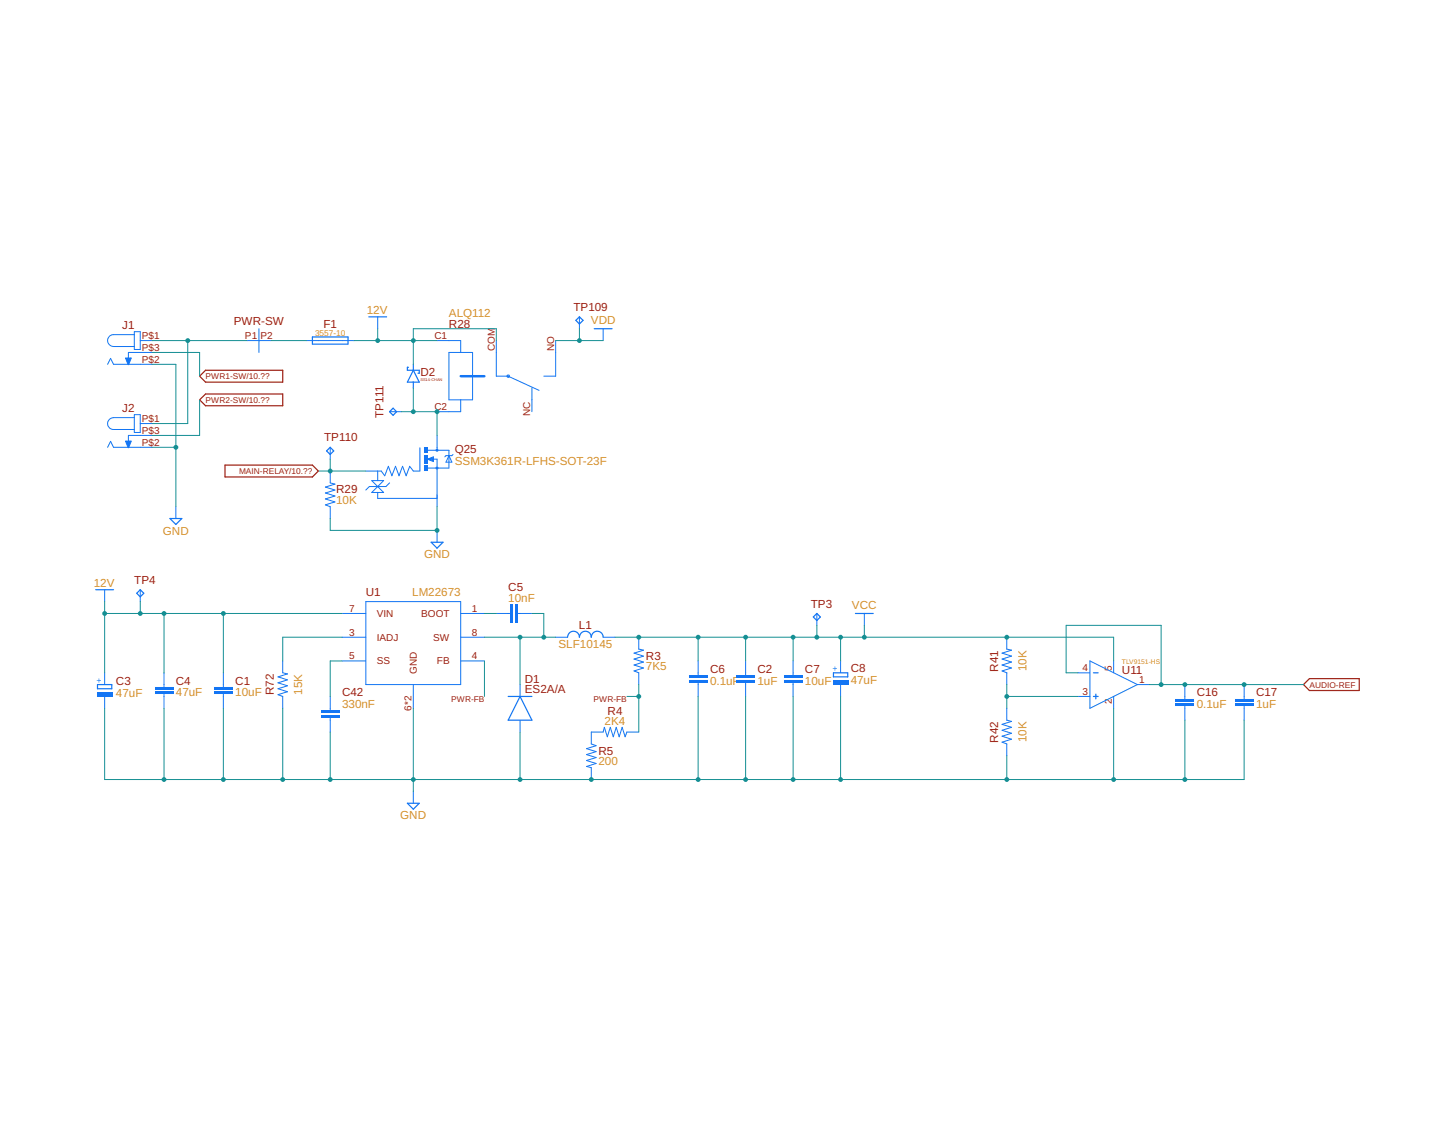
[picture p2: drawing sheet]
<svg xmlns="http://www.w3.org/2000/svg" width="279mm" height="216mm" viewBox="0 0 279 216" stroke-linecap="round" stroke-linejoin="round" font-family="sans-serif">
<path d="M38.4 77l1.2-1.1h14.8v2.2h-14.8zM39.6 71.3h14.8v2.3h-14.8l-1.2-1.1zM43.3 89.6h16.9l1.1 1.1-1.1 1.2h-16.9zM251 131.8l1.1-1.1h9.6v2.3h-9.6z" fill="none" stroke="#9c1f14" stroke-width=".23"/>
<g fill="none" stroke="#1375f4" stroke-width=".19">
<path d="M20.7 70.2l.6-1.2 .6 1.2h7.4M25.9 64.5h-4a1.14 1.14 0 0 0-1.2 1.1 1.14 1.14 0 0 0 1.2 1.1h4M25.9 63.9h1.1v3.4h-1.1zM25.9 79.9h1.1v3.4h-1.1zM27 65.6h2.3M29.3 67.9h-4.6v2.3M72.7 61v2.3M20.7 86.1l.6-1.1 .6 1.1h7.4M25.9 80.4h-4a1.14 1.14 0 0 0-1.2 1.2 1.14 1.14 0 0 0 1.2 1.1h4M27 81.6h2.3M29.3 83.9h-4.6v2.2M33.9 97.6v2.3"/>
<path d="M20.2 113.6v2.3M79.6 152.4v2.3"/>
</g>
<g fill="#1375f4" stroke="#1375f4" stroke-width=".19">
<path d="M24.2 68.9h1.1l-.5 1.3z" fill-rule="evenodd"/>
<path d="M24.2 84.9h1.1l-.5 1.3z" fill-rule="evenodd"/>
</g>
<path d="M71 61h3.4M32.7 99.9h2.3l-1.1 1.1zM18.4 113.6h3.5M78.4 154.7h2.3l-1.1 1.2z" fill="none" stroke="#1375f4" stroke-width=".23"/>
<g fill="#1375f4">
<path d="M41.2 133.2h3.6v.5h-3.6z" fill-rule="evenodd"/>
<path d="M41.2 132.3h3.6v.5h-3.6z" fill-rule="evenodd"/>
</g>
<g fill="#1375f4">
<path d="M41.2 133.2h3.6v.5h-3.6zM41.2 133.2v.5h3.6v-.5z"/>
<path d="M41.2 132.3h3.6v.5h-3.6zM41.2 132.3v.5h3.6v-.5z"/>
</g>
<path d="M43 129.6v2.7M43 133.7v2.7" fill="none" stroke="#1375f4" stroke-width=".19"/>
<g fill="#1375f4">
<path d="M141.8 130.9h3.6v.5h-3.6z" fill-rule="evenodd"/>
<path d="M141.8 130h3.6v.5h-3.6z" fill-rule="evenodd"/>
</g>
<g fill="#1375f4">
<path d="M141.8 130.9h3.6v.5h-3.6zM141.8 130.9v.5h3.6v-.5z"/>
<path d="M141.8 130h3.6v.5h-3.6zM141.8 130v.5h3.6v-.5z"/>
</g>
<path d="M143.6 127.3v2.7M143.6 131.4v2.7" fill="none" stroke="#1375f4" stroke-width=".19"/>
<path d="M18.8 131.8h2.7v.9h-2.7z" fill="none" stroke="#1375f4" stroke-width=".23"/>
<path d="M18.7 133.3h2.9v.9h-2.9z" fill-rule="evenodd" fill="#1375f4"/>
<path d="M18.7 133.3h2.9v.9h-2.9zM18.7 133.3v.9h2.9v-.9z" fill="#1375f4"/>
<path d="M20.2 129.6v2.2M20.2 134.1v2.3" fill="none" stroke="#1375f4" stroke-width=".19"/>
<g fill="#1375f4">
<path d="M29.8 133.2h3.6v.5h-3.6z" fill-rule="evenodd"/>
<path d="M29.8 132.3h3.6v.5h-3.6z" fill-rule="evenodd"/>
</g>
<g fill="#1375f4">
<path d="M29.8 133.2h3.6v.5h-3.6zM29.8 133.2v.5h3.6v-.5z"/>
<path d="M29.8 132.3h3.6v.5h-3.6zM29.8 132.3v.5h3.6v-.5z"/>
</g>
<path d="M65.9 118.2h4.5M70.4 115.9h18.3v15.9h-18.3zM88.7 118.2h4.6M31.6 129.6v2.7M31.6 133.7v2.7M65.9 122.7h4.5M65.9 127.3h4.5M79.6 131.8v4.6M88.7 122.7h4.6M88.7 127.3h4.6" fill="none" stroke="#1375f4" stroke-width=".19"/>
<g fill="#1375f4">
<path d="M99.2 116.3h.5v3.7h-.5z" fill-rule="evenodd"/>
<path d="M98.3 116.3h.5v3.7h-.5z" fill-rule="evenodd"/>
</g>
<g fill="#1375f4">
<path d="M99.2 116.3h.5v3.7h-.5zM99.2 116.3v3.7h.5v-3.7z"/>
<path d="M98.3 116.3h.5v3.7h-.5zM98.3 116.3v3.7h.5v-3.7z"/>
</g>
<path d="M95.6 118.2h2.7M99.7 118.2h2.7M100.1 131.8v2.3M100.1 138.7v2.3M107 122.7h2.3M116.1 122.7h2.3" fill="none" stroke="#1375f4" stroke-width=".19"/>
<path d="M97.9 134.1h4.5M100.1 134.1l2.3 4.6h-4.5zM109.3 122.7a1.14 1.14 0 0 1 1.1-1.1 1.14 1.14 0 0 1 1.2 1.1 1.14 1.14 0 0 1 1.1-1.1 1.14 1.14 0 0 1 1.2 1.1 1.14 1.14 0 0 1 1.1-1.1 1.14 1.14 0 0 1 1.1 1.1" fill="none" stroke="#1375f4" stroke-width=".23"/>
<g fill="#1375f4">
<path d="M132.6 130.9h3.6v.5h-3.6z" fill-rule="evenodd"/>
<path d="M132.6 130h3.6v.5h-3.6z" fill-rule="evenodd"/>
</g>
<g fill="#1375f4">
<path d="M132.6 130.9h3.6l.1 .5h-3.7zM132.6 130.9v.5h3.6v-.5z"/>
<path d="M132.6 130h3.6l.1 .5h-3.7zM132.6 130v.5h3.6v-.5z"/>
</g>
<path d="M134.4 127.3v2.7M134.4 131.4v2.7" fill="none" stroke="#1375f4" stroke-width=".19"/>
<g fill="#1375f4">
<path d="M150.9 130.9h3.6v.5h-3.6z" fill-rule="evenodd"/>
<path d="M150.9 130h3.6v.5h-3.6z" fill-rule="evenodd"/>
</g>
<g fill="#1375f4">
<path d="M150.9 130.9h3.6v.5h-3.6zM150.9 130.9v.5h3.6v-.5z"/>
<path d="M150.9 130h3.6v.5h-3.6zM150.9 130v.5h3.6v-.5z"/>
</g>
<path d="M152.7 127.3v2.7M152.7 131.4v2.7" fill="none" stroke="#1375f4" stroke-width=".19"/>
<path d="M160.5 129.6h2.7v.8h-2.7z" fill="none" stroke="#1375f4" stroke-width=".23"/>
<path d="M160.4 131.1h2.9v.8h-2.9z" fill-rule="evenodd" fill="#1375f4"/>
<path d="M160.4 131.1h2.9v.8h-2.9zM160.4 131.1v.8h2.9v-.8z" fill="#1375f4"/>
<path d="M59 65.6h9.2M82.3 88.4l1.2-.4v.9zM82.3 86.7h4.1v3.4h-4.1M83.4 88.4h.8v1.7M84.2 86.1v.6M86.4 87.8l.6 1.2h-1.1zM87.2 87.5l-.2 .3h-1.1l-.3 .2M123 122.7v2.3l.9 .2-1.8 .6 1.8 .6-1.8 .5 1.8 .6-1.8 .6 1.8 .6-1.8 .5 .9 .4v2.2M161.9 127.3v2.3M161.9 131.8v2.3M123 141h-2.3l-.3 .9-.6-1.8-.6 1.8-.5-1.8-.6 1.8-.6-1.8-.6 1.8-.5-1.8-.3 .9h-2.2v2.3l.9 .3-1.9 .6 1.9 .6-1.9 .5 1.9 .6-1.9 .6 1.9 .5-1.9 .6 1 .2v2.3" fill="none" stroke="#1375f4" stroke-width=".19"/>
<path d="M60.2 64.9h6.8v1.4h-6.8z" fill="none" stroke="#1375f4" stroke-width=".23"/>
<path d="M83.4 88.2l-.9 .2 .9 .3v-.3h-.3" fill="none" stroke="#1375f4" stroke-width=".28"/>
<g fill="#1375f4">
<path d="M81.6 89.6h.7v1.1h-.7z" fill-rule="evenodd"/>
<path d="M81.6 86.1h.7v1.2h-.7z" fill-rule="evenodd"/>
<path d="M81.6 87.6h.7v1.6h-.7z" fill-rule="evenodd"/>
<circle cx="84.1" cy="90.1" r=".3"/>
<circle cx="84.1" cy="86.7" r=".3"/>
</g>
<g fill="#1375f4">
<path d="M83.8 90.2a.3 .3 0 0 1 .6 0 .3 .3 0 0 1-.6 0zM83.8 90.2a.3 .3 0 0 0 .6 0 .3 .3 0 0 0-.6 0z"/>
<path d="M83.8 86.7a.3 .3 0 0 1 .6 0 .3 .3 0 0 1-.6 0zM83.8 86.7a.3 .3 0 0 0 .6 0 .3 .3 0 0 0-.6 0z"/>
<path d="M81.6 89.6h.7v1.1h-.7zM81.6 89.6v1.1h.7v-1.1z"/>
<path d="M81.6 86.1h.7v1.2h-.7zM81.6 86.1v1.2h.7v-1.2z"/>
<path d="M81.6 87.6h.7v1.6h-.7zM81.6 87.6v1.6h.7v-1.6z"/>
</g>
<g fill="none" stroke="#1375f4" stroke-width=".19">
<path d="M84.2 65.6h4.5v2.3M86.4 67.9h4.6v9.1h-4.6zM88.7 77v2.3h-4.5M95.6 65.6v6.9h2.3l5.9 2.7M102.4 74.7v4.6M107 65.6v6.9h-2.3M70.4 90.7h3l.7 .9 .7-1.8 .7 1.8 .7-1.8 .6 1.8 .7-1.8 .7 1.8 .7-1.8 .7 .9h1.1M71.6 92.6l2.3 2.2h-2.3l2.3-2.2zM72.7 90.7v1.9M72.7 94.8v1.2h11.5M75 93l-.7 .7h-3.2l-.7 .7M84.2 83.9v2.2"/>
<path d="M84.2 90.1v7.5"/>
</g>
<path d="M80.9 86.3v4.4" fill="none" stroke="#1375f4" stroke-width=".23"/>
<path d="M97.6 72.3a.34 .34 0 0 1 .5-.1 .34 .34 0 0 1 0 .5 .34 .34 0 0 1-.5-.1l-.1-.1 .5-.1-.1 .2-.4-.1z" fill-rule="evenodd" fill="#1375f4"/>
<path d="M97.6 72.3l.1-.2 .4 .1 .1 .1-.1 .4-.2 .1-.3-.2-.1-.1 .5-.1-.1 .2-.4-.1zM97.6 72.3l-.1 .2h.5l-.1-.2-.4 .2 .1 .1 .3 .2 .2-.1 .1-.2-.1-.3-.4-.1z" fill="#1375f4"/>
<path d="M88.7 72.5h4.6" fill="none" stroke="#1375f4" stroke-width=".47"/>
<g fill="none" stroke="#1375f4" stroke-width=".19">
<path d="M47.6 65.6h4.6M49.9 63.3v4.6M75 79.3h2.3M111.6 61v2.3M116.1 63.3v2.3M63.6 90.7v2.3l.9 .2-1.8 .6 1.8 .6-1.8 .6 1.8 .5-1.8 .6 1.8 .6-1.8 .5 .9 .4v2.3M63.6 86.1v2.3M27 113.6v2.3M84.2 102.2v2.2M157.3 118.2v2.2M166.4 118.2v2.2M193.9 122.7v2.3l.9 .2-1.8 .6 1.8 .6-1.8 .5 1.8 .6-1.8 .6 1.8 .6-1.8 .5 .9 .4v2.2"/>
<path d="M193.9 136.4v2.3l.9 .2-1.8 .6 1.8 .6-1.8 .6 1.8 .5-1.8 .6 1.8 .6-1.8 .5 .9 .4v2.3M207.6 129.6h2.3M207.6 134.1h2.3M209.9 127.3l9.1 4.5-9.1 4.6zM214.4 127.3v2.3M214.4 134.1v2.3M219 131.8h2.3"/>
</g>
<g fill="none" stroke="#1375f4" stroke-width=".23">
<path d="M75.7 78.6l.7 .7-.7 .7-.7-.7zM78.7 70.7h-.3v.6h2.3v.6h-.2M79.6 71.3l1.1 2.3h-2.3zM79.6 70.2v1.1M79.6 73.6v1.1M110.9 61.7l.7-.7 .7 .7-.7 .7zM114.4 63.3h3.5M62.9 86.8l.7-.7 .7 .7-.7 .7zM26.3 114.3l.7-.7 .7 .7-.7 .7zM83 104.4h2.3l-1.1 1.2zM156.6 118.8l.7-.6 .7 .6-.7 .7zM164.7 118.2h3.4"/>
<path d="M210.5 129.6h1M210.5 134.1h1M211 133.7v.9"/>
</g>
<g fill="#1375f4">
<path d="M226.3 135.5h3.7v.5h-3.7z" fill-rule="evenodd"/>
<path d="M226.3 134.6h3.7v.5h-3.7z" fill-rule="evenodd"/>
</g>
<g fill="#1375f4">
<path d="M226.3 135.5h3.7v.5h-3.7zM226.3 135.5v.5h3.7v-.5z"/>
<path d="M226.3 134.6h3.7v.5h-3.7zM226.3 134.6v.5h3.7v-.5z"/>
</g>
<path d="M228.2 131.8v2.8M228.2 136v2.7" fill="none" stroke="#1375f4" stroke-width=".19"/>
<g fill="#1375f4">
<path d="M237.7 135.5h3.7v.5h-3.7z" fill-rule="evenodd"/>
<path d="M237.7 134.6h3.7v.5h-3.7z" fill-rule="evenodd"/>
</g>
<g fill="#1375f4">
<path d="M237.7 135.5h3.7v.5h-3.7zM237.7 135.5v.5h3.7v-.5z"/>
<path d="M237.7 134.6h3.7v.5h-3.7zM237.7 134.6v.5h3.7v-.5z"/>
</g>
<path d="M54.4 127.3v2.3l1 .2-1.9 .6 1.9 .5-1.9 .6 1.9 .6-1.9 .6 1.9 .5-1.9 .6 .9 .3v2.3M239.6 131.8v2.8M239.6 136v2.7" fill="none" stroke="#1375f4" stroke-width=".19"/>
<g fill="#1375f4">
<path d="M61.8 137.8h3.6v.5h-3.6z" fill-rule="evenodd"/>
<path d="M61.8 136.9h3.6v.5h-3.6z" fill-rule="evenodd"/>
</g>
<g fill="#1375f4">
<path d="M61.8 137.8h3.6v.5h-3.6zM61.8 137.8v.5h3.6v-.5z"/>
<path d="M61.8 136.9h3.6v.5h-3.6zM61.8 136.9v.5h3.6v-.5z"/>
</g>
<path d="M63.6 134.1v2.8M63.6 138.3v2.7" fill="none" stroke="#1375f4" stroke-width=".19"/>
<path d="M29.3 70.2h4.6v27.4M29.3 86.1h4.6" fill="none" stroke="#158f93" stroke-width=".19"/>
<circle cx="33.9" cy="86.1" r=".47" fill="#158f93"/>
<path d="M33.4 86.1a.47 .47 0 0 1 .9 0 .47 .47 0 0 1-.9 0zM33.4 86.1a.46 .46 0 0 0 .9 0 .46 .46 0 0 0-.9 0z" fill="#158f93"/>
<g fill="none" stroke="#158f93" stroke-width=".19">
<path d="M20.2 136.4v13.7h219.4v-11.4M31.6 136.4v13.7M43 136.4v13.7M54.4 136.4v13.7M79.6 136.4v16M134.4 134.1v16M143.6 134.1v16M152.7 134.1v16M161.9 134.1v16M214.4 136.4v13.7M228.2 138.7v11.4M63.6 141v9.1"/>
<path d="M100.1 141v9.1M193.9 145.6v4.5"/>
</g>
<g fill="#158f93">
<circle cx="79.6" cy="150.1" r=".47"/>
<circle cx="63.6" cy="150.1" r=".47"/>
<circle cx="54.4" cy="150.1" r=".47"/>
<circle cx="43" cy="150.1" r=".47"/>
<circle cx="31.6" cy="150.1" r=".47"/>
<circle cx="134.4" cy="150.1" r=".47"/>
<circle cx="152.7" cy="150.1" r=".47"/>
<circle cx="161.9" cy="150.1" r=".47"/>
<circle cx="143.6" cy="150.1" r=".47"/>
<circle cx="113.9" cy="150.1" r=".47"/>
<circle cx="100.1" cy="150.1" r=".47"/>
<circle cx="193.9" cy="150.1" r=".47"/>
<circle cx="214.4" cy="150.1" r=".47"/>
<circle cx="228.2" cy="150.1" r=".47"/>
</g>
<g fill="#158f93">
<path d="M79.1 150.1a.5 .5 0 0 1 1 0 .5 .5 0 0 1-1 0zM79.1 150.1a.5 .5 0 0 0 1 0 .5 .5 0 0 0-1 0z"/>
<path d="M63.1 150.1a.5 .5 0 0 1 1 0 .5 .5 0 0 1-1 0zM63.1 150.1a.46 .46 0 0 0 .9 0 .46 .46 0 0 0-.9 0z"/>
<path d="M54 150.1a.47 .47 0 0 1 .9 0 .47 .47 0 0 1-.9 0zM54 150.1a.46 .46 0 0 0 .9 0 .46 .46 0 0 0-.9 0z"/>
<path d="M42.5 150.1a.5 .5 0 0 1 1 0 .5 .5 0 0 1-1 0zM42.5 150.1a.5 .5 0 0 0 1 0 .5 .5 0 0 0-1 0z"/>
<path d="M31.1 150.1a.47 .47 0 0 1 .9 0 .47 .47 0 0 1-.9 0zM31.1 150.1a.46 .46 0 0 0 .9 0 .46 .46 0 0 0-.9 0z"/>
<path d="M134 150.1a.47 .47 0 0 1 .9 0 .47 .47 0 0 1-.9 0zM134 150.1a.46 .46 0 0 0 .9 0 .46 .46 0 0 0-.9 0z"/>
<path d="M152.3 150.1a.47 .47 0 0 1 .9 0 .47 .47 0 0 1-.9 0zM152.3 150.1a.46 .46 0 0 0 .9 0 .46 .46 0 0 0-.9 0z"/>
<path d="M161.4 150.1a.47 .47 0 0 1 .9 0 .47 .47 0 0 1-.9 0zM161.4 150.1a.46 .46 0 0 0 .9 0 .46 .46 0 0 0-.9 0z"/>
<path d="M143.1 150.1a.47 .47 0 0 1 .9 0 .47 .47 0 0 1-.9 0zM143.1 150.1a.46 .46 0 0 0 .9 0 .46 .46 0 0 0-.9 0z"/>
<path d="M113.4 150.1a.47 .47 0 0 1 .9 0 .47 .47 0 0 1-.9 0zM113.4 150.1a.46 .46 0 0 0 .9 0 .46 .46 0 0 0-.9 0z"/>
<path d="M99.7 150.1a.47 .47 0 0 1 .9 0 .47 .47 0 0 1-.9 0zM99.7 150.1a.46 .46 0 0 0 .9 0 .46 .46 0 0 0-.9 0z"/>
<path d="M193.4 150.1a.47 .47 0 0 1 .9 0 .47 .47 0 0 1-.9 0zM193.4 150.1a.46 .46 0 0 0 .9 0 .46 .46 0 0 0-.9 0z"/>
<path d="M214 150.1a.47 .47 0 0 1 .9 0 .47 .47 0 0 1-.9 0zM214 150.1a.46 .46 0 0 0 .9 0 .46 .46 0 0 0-.9 0z"/>
<path d="M227.7 150.1a.47 .47 0 0 1 .9 0 .47 .47 0 0 1-.9 0zM227.7 150.1a.46 .46 0 0 0 .9 0 .46 .46 0 0 0-.9 0z"/>
</g>
<path d="M84.2 97.6v4.6h-20.6v-2.3" fill="none" stroke="#158f93" stroke-width=".19"/>
<circle cx="84.2" cy="102.2" r=".47" fill="#158f93"/>
<path d="M83.7 102.2a.47 .47 0 0 1 .9 0 .47 .47 0 0 1-.9 0zM83.7 102.2a.46 .46 0 0 0 .9 0 .46 .46 0 0 0-.9 0z" fill="#158f93"/>
<path d="M29.3 65.6h18.3M36.2 65.6v16h-6.9" fill="none" stroke="#158f93" stroke-width=".19"/>
<circle cx="36.2" cy="65.6" r=".47" fill="#158f93"/>
<path d="M35.7 65.6a.47 .47 0 0 1 .9 0 .47 .47 0 0 1-.9 0zM35.7 65.6a.46 .46 0 0 0 .9 0 .46 .46 0 0 0-.9 0z" fill="#158f93"/>
<path d="M68.2 65.6h16M72.7 63.3v2.3M95.6 65.6v-2.3h-16v6.9" fill="none" stroke="#158f93" stroke-width=".19"/>
<g fill="#158f93">
<circle cx="72.7" cy="65.6" r=".47"/>
<circle cx="79.6" cy="65.6" r=".47"/>
</g>
<g fill="#158f93">
<path d="M72.3 65.6a.47 .47 0 0 1 .9 0 .47 .47 0 0 1-.9 0zM72.3 65.6a.46 .46 0 0 0 .9 0 .46 .46 0 0 0-.9 0z"/>
<path d="M79.1 65.6a.5 .5 0 0 1 1 0 .5 .5 0 0 1-1 0zM79.1 65.6a.5 .5 0 0 0 1 0 .5 .5 0 0 0-1 0z"/>
</g>
<path d="M20.2 115.9v13.7M20.2 118.2h45.7M31.6 118.2v11.4M43 118.2v11.4" fill="none" stroke="#158f93" stroke-width=".19"/>
<g fill="#158f93">
<circle cx="20.2" cy="118.2" r=".47"/>
<circle cx="31.6" cy="118.2" r=".47"/>
<circle cx="43" cy="118.2" r=".47"/>
<circle cx="27" cy="118.2" r=".47"/>
</g>
<g fill="#158f93">
<path d="M19.7 118.2a.47 .47 0 0 1 .9 0 .47 .47 0 0 1-.9 0zM19.7 118.2a.46 .46 0 0 0 .9 0 .46 .46 0 0 0-.9 0z"/>
<path d="M31.1 118.2a.47 .47 0 0 1 .9 0 .47 .47 0 0 1-.9 0zM31.1 118.2a.46 .46 0 0 0 .9 0 .46 .46 0 0 0-.9 0z"/>
<path d="M42.5 118.2a.5 .5 0 0 1 1 0 .5 .5 0 0 1-1 0zM42.5 118.2a.5 .5 0 0 0 1 0 .5 .5 0 0 0-1 0z"/>
<path d="M26.5 118.2a.5 .5 0 0 1 1 0 .5 .5 0 0 1-1 0zM26.5 118.2a.5 .5 0 0 0 1 0 .5 .5 0 0 0-1 0z"/>
</g>
<path d="M27 115.9v2.3M102.4 118.2h2.3v4.5M93.3 122.7h13.7M100.1 122.7v9.1" fill="none" stroke="#158f93" stroke-width=".19"/>
<g fill="#158f93">
<circle cx="100.1" cy="122.7" r=".47"/>
<circle cx="104.7" cy="122.7" r=".47"/>
</g>
<g fill="#158f93">
<path d="M99.7 122.7a.47 .47 0 0 1 .9 0 .47 .47 0 0 1-.9 0zM99.7 122.7a.46 .46 0 0 0 .9 0 .46 .46 0 0 0-.9 0z"/>
<path d="M104.2 122.7a.5 .5 0 0 1 1 0 .5 .5 0 0 1-1 0zM104.2 122.7a.5 .5 0 0 0 1 0 .5 .5 0 0 0-1 0z"/>
</g>
<path d="M93.3 127.3v6.8M120.7 134.1h2.3M123 131.8v9.2" fill="none" stroke="#158f93" stroke-width=".19"/>
<circle cx="123" cy="134.1" r=".47" fill="#158f93"/>
<path d="M122.5 134.1a.5 .5 0 0 1 1 0 .5 .5 0 0 1-1 0zM122.5 134.1a.5 .5 0 0 0 1 0 .5 .5 0 0 0-1 0z" fill="#158f93"/>
<path d="M29.3 67.9h9.1v4.6M38.4 77v6.9h-9.1M79.6 74.7v4.6h4.6v4.6M93.3 118.2h2.3" fill="none" stroke="#158f93" stroke-width=".19"/>
<circle cx="84.2" cy="79.3" r=".47" fill="#158f93"/>
<path d="M83.7 79.3a.47 .47 0 0 1 .9 0 .47 .47 0 0 1-.9 0zM83.7 79.3a.46 .46 0 0 0 .9 0 .46 .46 0 0 0-.9 0z" fill="#158f93"/>
<path d="M77.3 79.3h2.3" fill="none" stroke="#158f93" stroke-width=".19"/>
<circle cx="79.6" cy="79.3" r=".47" fill="#158f93"/>
<path d="M79.1 79.3a.5 .5 0 0 1 1 0 .5 .5 0 0 1-1 0zM79.1 79.3a.5 .5 0 0 0 1 0 .5 .5 0 0 0-1 0z" fill="#158f93"/>
<path d="M52.2 65.6h6.8M107 65.6h9.1" fill="none" stroke="#158f93" stroke-width=".19"/>
<circle cx="111.6" cy="65.6" r=".47" fill="#158f93"/>
<path d="M111.1 65.6a.47 .47 0 0 1 .9 0 .47 .47 0 0 1-.9 0zM111.1 65.6a.46 .46 0 0 0 .9 0 .46 .46 0 0 0-.9 0z" fill="#158f93"/>
<path d="M111.6 63.3v2.3M134.4 122.7v4.6M143.6 122.7v4.6M152.7 122.7v4.6M157.3 120.4v2.3M161.9 122.7v4.6M166.4 120.4v2.3h-48" fill="none" stroke="#158f93" stroke-width=".19"/>
<g fill="#158f93">
<circle cx="123" cy="122.7" r=".47"/>
<circle cx="134.4" cy="122.7" r=".47"/>
<circle cx="143.6" cy="122.7" r=".47"/>
<circle cx="152.7" cy="122.7" r=".47"/>
<circle cx="157.3" cy="122.7" r=".47"/>
<circle cx="161.9" cy="122.7" r=".47"/>
</g>
<g fill="#158f93">
<path d="M122.5 122.7a.5 .5 0 0 1 1 0 .5 .5 0 0 1-1 0zM122.5 122.7a.5 .5 0 0 0 1 0 .5 .5 0 0 0-1 0z"/>
<path d="M134 122.7a.47 .47 0 0 1 .9 0 .47 .47 0 0 1-.9 0zM134 122.7a.46 .46 0 0 0 .9 0 .46 .46 0 0 0-.9 0z"/>
<path d="M143.1 122.7a.47 .47 0 0 1 .9 0 .47 .47 0 0 1-.9 0zM143.1 122.7a.46 .46 0 0 0 .9 0 .46 .46 0 0 0-.9 0z"/>
<path d="M152.3 122.7a.47 .47 0 0 1 .9 0 .47 .47 0 0 1-.9 0zM152.3 122.7a.46 .46 0 0 0 .9 0 .46 .46 0 0 0-.9 0z"/>
<path d="M156.8 122.7a.5 .5 0 0 1 1 0 .5 .5 0 0 1-1 0zM156.8 122.7a.5 .5 0 0 0 1 0 .5 .5 0 0 0-1 0z"/>
<path d="M161.4 122.7a.47 .47 0 0 1 .9 0 .47 .47 0 0 1-.9 0zM161.4 122.7a.46 .46 0 0 0 .9 0 .46 .46 0 0 0-.9 0z"/>
</g>
<path d="M166.4 122.7h27.5" fill="none" stroke="#158f93" stroke-width=".19"/>
<circle cx="166.4" cy="122.7" r=".47" fill="#158f93"/>
<path d="M166 122.7a.47 .47 0 0 1 .9 0 .47 .47 0 0 1-.9 0zM166 122.7a.46 .46 0 0 0 .9 0 .46 .46 0 0 0-.9 0z" fill="#158f93"/>
<path d="M193.9 122.7h20.5v4.6" fill="none" stroke="#158f93" stroke-width=".19"/>
<circle cx="193.9" cy="122.7" r=".47" fill="#158f93"/>
<path d="M193.4 122.7a.47 .47 0 0 1 .9 0 .47 .47 0 0 1-.9 0zM193.4 122.7a.46 .46 0 0 0 .9 0 .46 .46 0 0 0-.9 0z" fill="#158f93"/>
<path d="M61.3 90.7h9.1M63.6 88.4v2.3" fill="none" stroke="#158f93" stroke-width=".19"/>
<circle cx="63.6" cy="90.7" r=".47" fill="#158f93"/>
<path d="M63.1 90.7a.5 .5 0 0 1 1 0 .5 .5 0 0 1-1 0zM63.1 90.7a.46 .46 0 0 0 .9 0 .46 .46 0 0 0-.9 0z" fill="#158f93"/>
<path d="M193.9 131.8v4.6" fill="none" stroke="#158f93" stroke-width=".19"/>
<circle cx="193.9" cy="134.1" r=".47" fill="#158f93"/>
<path d="M193.4 134.1a.47 .47 0 0 1 .9 0 .47 .47 0 0 1-.9 0zM193.4 134.1a.46 .46 0 0 0 .9 0 .46 .46 0 0 0-.9 0z" fill="#158f93"/>
<path d="M193.9 134.1h13.7M207.6 129.6h-2.3v-9.2h18.3v11.4M221.3 131.8h29.7" fill="none" stroke="#158f93" stroke-width=".19"/>
<g fill="#158f93">
<circle cx="223.6" cy="131.8" r=".47"/>
<circle cx="228.2" cy="131.8" r=".47"/>
<circle cx="239.6" cy="131.8" r=".47"/>
</g>
<g fill="#158f93">
<path d="M223.1 131.8a.5 .5 0 0 1 1 0 .5 .5 0 0 1-1 0zM223.1 131.8a.46 .46 0 0 0 .9 0 .46 .46 0 0 0-.9 0z"/>
<path d="M227.7 131.8a.47 .47 0 0 1 .9 0 .47 .47 0 0 1-.9 0zM227.7 131.8a.46 .46 0 0 0 .9 0 .46 .46 0 0 0-.9 0z"/>
<path d="M239.1 131.8a.47 .47 0 0 1 .9 0 .47 .47 0 0 1-.9 0zM239.1 131.8a.46 .46 0 0 0 .9 0 .46 .46 0 0 0-.9 0z"/>
</g>
<path d="M65.9 122.7h-11.5v4.6M65.9 127.3h-2.3v6.8" fill="none" stroke="#158f93" stroke-width=".19"/>
<g font-size="2.2" fill="#9c1f14">
<text x="110.4" y="59.9">TP109</text>
<text x="23.5" y="63.3">J1</text>
<text x="45" y="62.6">PWR-SW</text>
<text x="62.3" y="63.1">F1</text>
<text x="86.4" y="63.1">R28</text>
<text x="80.9" y="72.4">D2</text>
<text x="23.5" y="79.3">J2</text>
<text x="73.9" y="80.4" transform="rotate(-90 73.9 80.4)">TP111</text>
<text x="62.4" y="85">TP110</text>
<text x="87.6" y="87.3">Q25</text>
<text x="64.7" y="95">R29</text>
<text x="25.9" y="112.4">TP4</text>
<text x="97.9" y="113.8">C5</text>
<text x="70.4" y="114.7">U1</text>
<text x="156.1" y="117">TP3</text>
<text x="111.5" y="121.1">L1</text>
<text x="22.3" y="131.9">C3</text>
<text x="33.9" y="131.9">C4</text>
<text x="45.3" y="131.9">C1</text>
<text x="101.1" y="131.5">D1</text>
<text x="124.4" y="127.1">R3</text>
<text x="136.7" y="129.6">C6</text>
<text x="145.9" y="129.6">C2</text>
<text x="155" y="129.6">C7</text>
<text x="163.8" y="129.4">C8</text>
<text x="192.2" y="129.3" transform="rotate(-90 192.2 129.3)">R41</text>
<text x="216" y="129.8">U11</text>
<text x="52.7" y="133.9" transform="rotate(-90 52.7 133.9)">R72</text>
<text x="65.9" y="134.1">C42</text>
<text x="101.1" y="133.5">ES2A/A</text>
<text x="117" y="137.8">R4</text>
<text x="230.4" y="134.1">C16</text>
<text x="241.9" y="134.1">C17</text>
<text x="192.2" y="143.1" transform="rotate(-90 192.2 143.1)">R42</text>
<text x="115.2" y="145.4">R5</text>
</g>
<g font-size="2.2" fill="#d59028">
<text x="70.6" y="60.6">12V</text>
<text x="86.4" y="61">ALQ112</text>
<text x="113.8" y="62.4">VDD</text>
<text x="87.6" y="89.6">SSM3K361R-LFHS-SOT-23F</text>
<text x="64.7" y="97.1">10K</text>
<text x="31.4" y="103">GND</text>
<text x="81.7" y="107.5">GND</text>
<text x="18" y="113.1">12V</text>
<text x="79.4" y="114.7">LM22673</text>
<text x="97.9" y="115.9">10nF</text>
<text x="164" y="117.2">VCC</text>
<text x="107.5" y="124.8">SLF10145</text>
<text x="124.4" y="129.1">7K5</text>
<text x="136.7" y="131.9">0.1uF</text>
<text x="145.9" y="131.9">1uF</text>
<text x="155" y="131.9">10uF</text>
<text x="163.8" y="131.7">47uF</text>
<text x="197.6" y="129.3" transform="rotate(-90 197.6 129.3)">10K</text>
<text x="22.3" y="134.2">47uF</text>
<text x="33.9" y="134.1">47uF</text>
<text x="45.3" y="134.1">10uF</text>
<text x="58.2" y="133.8" transform="rotate(-90 58.2 133.8)">15K</text>
<text x="65.9" y="136.4">330nF</text>
<text x="230.4" y="136.4">0.1uF</text>
<text x="241.9" y="136.4">1uF</text>
<text x="116.4" y="139.6">2K4</text>
<text x="197.6" y="143" transform="rotate(-90 197.6 143)">10K</text>
<text x="115.2" y="147.4">200</text>
<text x="77.1" y="157.8">GND</text>
</g>
<g font-size="1.9" fill="#9c1f14">
<text x="27.3" y="65.3">P$1</text>
<text x="47.2" y="65.3">P1</text>
<text x="50.2" y="65.3">P2</text>
<text x="83.6" y="65.3">C1</text>
<text x="27.3" y="69.8">P$2</text>
<text x="27.3" y="67.6">P$3</text>
<text x="95.3" y="67.6" transform="rotate(-90 95.3 67.6)">COM</text>
<text x="106.7" y="67.6" transform="rotate(-90 106.7 67.6)">NO</text>
<text x="27.3" y="81.3">P$1</text>
<text x="27.3" y="83.5">P$3</text>
<text x="83.6" y="79">C2</text>
<text x="102.1" y="80.1" transform="rotate(-90 102.1 80.1)">NC</text>
<text x="27.3" y="85.8">P$2</text>
<text x="67.3" y="117.8">7</text>
<text x="72.5" y="118.8">VIN</text>
<text x="81.1" y="118.8">BOOT</text>
<text x="90.8" y="117.8">1</text>
<text x="67.3" y="122.4">3</text>
<text x="72.5" y="123.4">IADJ</text>
<text x="83.4" y="123.4">SW</text>
<text x="90.8" y="122.4">8</text>
<text x="67.3" y="127">5</text>
<text x="72.5" y="128">SS</text>
<text x="80.3" y="129.8" transform="rotate(-90 80.3 129.8)">GND</text>
<text x="84.1" y="128">FB</text>
<text x="90.8" y="127">4</text>
<text x="208.5" y="129.3">4</text>
<text x="214.1" y="129.3" transform="rotate(-90 214.1 129.3)">5</text>
<text x="219.3" y="131.5">1</text>
<text x="79.3" y="136.9" transform="rotate(-90 79.3 136.9)">6*2</text>
<text x="208.5" y="133.8">3</text>
<text x="214.1" y="135.5" transform="rotate(-90 214.1 135.5)">2</text>
</g>
<text font-size="1.6" fill="#d59028" x="60.7" y="64.6">3557-10</text>
<g font-size="1.6" fill="#9c1f14">
<text x="39.6" y="73">PWR1-SW/10.??</text>
<text x="39.6" y="77.6">PWR2-SW/10.??</text>
<text x="46" y="91.3">MAIN-RELAY/10.??</text>
<text x="86.9" y="135.3">PWR-FB</text>
<text x="114.3" y="135.3">PWR-FB</text>
<text x="252.1" y="132.4">AUDIO-REF</text>
</g>
<g font-size="1.6" fill="#1375f4">
<text x="19.6" y="131.5" transform="rotate(-90 19.6 131.5)">+</text>
<text x="161.3" y="129.2" transform="rotate(-90 161.3 129.2)">+</text>
</g>
<text font-size="1.3" fill="#d59028" x="216" y="128">TLV9151-HS</text>
<text font-size=".8" fill="#9c1f14" x="80.9" y="73.3">SS14-CHAN</text>
</svg>
